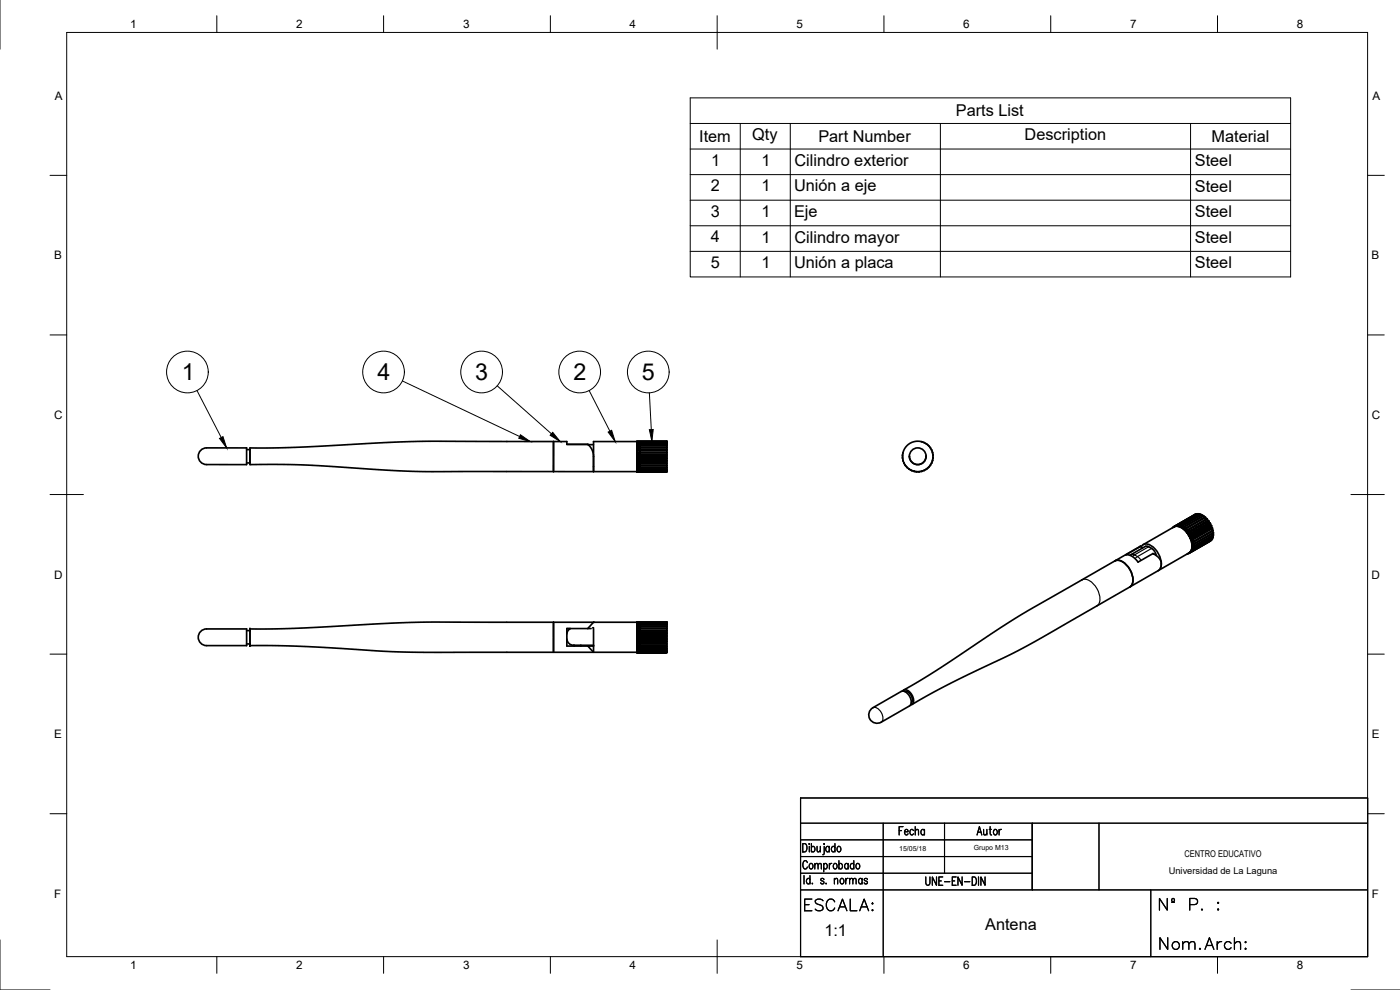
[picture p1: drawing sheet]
<svg xmlns="http://www.w3.org/2000/svg" width="420mm" height="297mm" viewBox="0 0 420 297" stroke-linecap="round" stroke-linejoin="round" font-family="sans-serif">
<!-- layer: Visible -->
<g fill="none" stroke="#000" stroke-width=".5">
<path d="M74 134.4h-12a2.5 2.5 0 0 0-2.5 2.5 2.5 2.5 0 0 0 2.5 2.5h12v-5M74 134.9h1v4h-1M166.1 132.5v9M176.4 133.3h.1M176.4 133.3h-6.3v-.8l-42.1-.1-12 .4-26.5 1.4-14.5 .2v5l16.9 .1 24 1.6 10.9 .4 64.3-.1M176.4 133.3l1.3 1.7 .4 2M176.5 133.4h1.6M178.1 140h.1M178.1 137h.1M191.1 136h1v.3h-1h9l-9 .1M191.1 136.7h1v.3h-1h9v.2h-9M191.1 137.5l9 .2v.3h-9"/>
<path d="M191.1 138.3h9v.5h-9M191.1 132.4h.1M191.1 132.6l-13-.1v9v-4.5M191.1 132.7v.2M191.1 133.1v.2M191.1 133.6v.2M191.1 134.2v.2M191.1 134.9v.2M191.1 135.6v.3M191.1 136.4v.3M191.1 137.2v.3M191.1 138v.3"/>
<path d="M191.1 138.8v.2M191.1 139.5v.2M191.1 134.5v.4M191.1 134.5h1v.4M191.1 135.2h1v.4M191.1 133.9h1v.3M191.1 133.4h1v.2M191.1 133l1 .1M191.1 132.7h1M191.1 135.2v.4M191.1 136v.4M191.1 136.7v.5"/>
<path d="M191.1 137.5v.5M191.1 138.3v.4M191.1 139v.4M191.1 139.7v.3M191.1 133.9v.3M191.1 133.4v.2M191.1 133v.1M191.1 134.9h9M191.1 135.6h9M191.1 132.7h.1M191.1 136.4h.1M191.1 137.2h.1"/>
<path d="M191.1 138h.1M191.1 138.7v.1M191.1 139.4v.1M191.1 139h9M191.1 139.7h9M191.1 134.2h9M191.1 133.6h9M191.1 133.1h9M191.1 132.7h9M191.1 132.4h9M192.1 137v.2h-1M192.1 137.7v.3h-1"/>
<path d="M192.1 138.3v.4h-1M192.1 139v.4h-1M192.1 139.7v.3h-1M192.1 136.3l-1 .1M200.1 134.4l-9 .1M200.1 135.1l-9 .1M200.1 135.9l-9 .1M200.1 136.7h-9M200.1 137.5h-9M200.1 138.3h-9M200.1 139v.5h-9M200.1 139.7v.4h-9"/>
<path d="M200.1 133.8l-9 .1M200.1 133.3l-9 .1M200.1 132.9l-9 .1M200.1 132.4h-9l9 .1-9 .2M200.1 132.4h.1M200.1 132.7v.2M200.1 133.1v.2M200.1 133.6v.2M200.1 134.2v.2M200.1 139.5v.2M200.1 138.8v.2M200.1 138v.3"/>
<path d="M200.1 137.2v.3M200.1 136.4v.3M200.1 135.6v.3M200.1 134.9v.2M200.1 132.4v.3M200.1 132.9v.2M200.1 133.3v.3M200.1 133.8v.4M200.1 134.4v.5M200.1 135.1v.5M200.1 135.9v.4M200.1 136.7v.3"/>
<path d="M200.1 137.5v.2M200.1 138.3h.1M270.8 136.8h.1M270.9 137.3v.3M270.9 137.3h.1M270.9 136.5v.3M270.9 136.5h.1M270.9 137h.1M271 136h.1M271 138.1l.1 .3M271 135.9v.1M271 138.1h.1"/>
<path d="M271.1 138.4h.1M271.2 138.8l.2 .3M271.2 138.8h.1M271.4 139.1h.1M271.6 139.5l.2 .3M276.5 132.5l.2 .1M276.7 132.6h.1M277.2 132.7h.1M277.2 132.7l.3 .2M277.5 132.9h.1M277.9 136.9h.1M277.9 136.9a2.5 2.5 0 0 0-2.5-2.5 2.5 2.5 0 0 0-2.5 2.5"/>
<path d="M277.9 136.9a2.5 2.5 0 0 1-2.5 2.5 2.5 2.5 0 0 1-2.5-2.5M277.9 133.1h.1M277.9 133.1l.3 .2M278.2 133.3h.1M278.6 133.6h.1M278.6 133.6l.2 .2M278.8 133.8h.1M279.1 134.2h.1M279.1 134.2l.2 .2M279.3 139.4l-.2 .3M279.3 134.4v.1M279.5 134.9l.2 .2"/>
<path d="M279.6 138.7l-.1 .3M279.7 135.1l-.1 .1M279.8 135.6l.1 .3M279.9 138l-.1 .3M280 136.4v.3M280 137.2v.3M191.1 141.5l9 .1zM191.1 141.6h9zM191.1 140.1v.2M191.1 140.7v.1M191.1 141.1v.1M191.1 141.6h.1"/>
<path d="M191.1 140.3v.3M191.1 140.8v.2M191.1 140v.1M191.1 140.6v.1M191.1 141v.1M191.1 141.2v.2M191.1 140.3h9M191.1 140.8h9M191.1 141.2h9M192.1 140.3v.3h-1M192.1 140.8v.2h-1M192.1 141.2l-1 .1"/>
<path d="M200.1 140.3v.4h-9M200.1 140.8v.3h-9M200.1 141.2v.2h-9M200.1 141.6h.1M200.1 141.4v.1M200.1 141.1v.1M200.1 140.7v.1M200.1 140.1v.2M272.1 140.1l.3 .2M272.7 140.6l.2 .3M273 140.8l-.1 .1M273.4 141l.3 .2"/>
<path d="M274.1 141.3l.3 .1M274.9 141.5h.3M276 141.5h-.3M276.8 141.3l-.3 .1M277.5 141l-.3 .2M278.2 140.6l-.3 .2M278.5 140.3h.1M278.8 140.1l-.2 .2M352.3 158.1l-9.2 5.3M352.3 158l-.4 .4M352.6 157.9l-.2 .2M352.7 157.9h-.1"/>
<path d="M353.1 157.8h.1M353.5 157.5l-.7 .4M353.6 157.9h.2M353.8 158l.3 .1M354 157.6l-.7 .3M354.1 158l.2 .1M354.6 157.8l-.1-.2-.7 .4M354.7 158.3l.2 .2M355.1 158.1v-.3l-.7 .4M355.3 158.8l.2 .1M355.5 159l.7-.4v.4M355.5 159l.3 .3"/>
<path d="M355.7 158.5l-.1-.3-.7 .4M355.8 159.3l.2 .2M356 159.6l.3 .3M356 159.6l.7-.5-.1 .5M356.3 159.9l6.4-3.7-6.5 3.7M356.3 159.9h.1M356.3 159.9l.2 .2M356.6 159.6l.4-.1-.7 .4M356.6 159.6l-.4 .3M358.7 154.3l-6.3 3.8M358.7 154.3v.1M358.7 154.3l-6.4 3.7"/>
<path d="M359.1 154.2l-6.3 3.7M359.1 154.2l.1 .1M359.1 154.2l-6.7 3.9M359.6 154.2l-6.3 3.7M359.6 154.2l.1 .1M359.6 154.2l-6.8 3.7M360.1 154.2l-6.3 3.8M360.1 154.2l.2 .3M360.1 154.2l-6.5 3.7h-.3M360.7 154.5l-.2-.1-6.4 3.7M360.7 154.5l-6.3 3.7M360.7 154.5l.1 .3"/>
<path d="M361.1 154.7l.2 .1M361.1 154.7l-6.4 3.7-.3-.2M361.3 154.8l-6.4 3.8M361.3 154.8v.5M361.8 155.3l-6.3 3.7M361.8 155.3l.1 .5M361.8 155.3l-.2-.2-6.4 3.7-.3-.2M362.4 155.8l-.2-.2-6.4 3.7M362.4 155.8l-6.4 3.8M362.4 155.8l-.1 .6M362.7 156.2l.1 .2M362.8 156.4l-6.3 3.8"/>
<path d="M362.8 156.4l-.1 .5M363.1 156.9l.2 .2M363.3 157.1l-6.4 3.7M363.3 157.1l-.3 .4M363.5 157.6l.1 .2M363.5 158.8l.5 .2-6.3 3.7M363.6 157.8l-6.4 3.7M363.6 157.8l-.3 .3M363.8 159.5l.4 .2-6.4 3.7M363.8 158.3l.1 .2-6.4 3.8 .1 .4M364 159l.1 .3-6.5 3.7 .1 .4M364.2 159.7v.3l-6.5 3.6v.4"/>
<path d="M334.6 168.3a4 4 0 0 1 4.5 2.6 4 4 0 0 1 0 5.2M342.2 163.9l.3 .2M342.3 163.9l-35.5 20.3-7.5 4.8-18 12-10.1 6M342.3 163.9l-4.5 2.6h.9l1 .4 1.8 1.8 4.5-2.6M342.3 163.9l.6 .5M342.5 164a1.97 1.97 0 0 1 3-.3 6.3 6.3 0 0 1 2.8 6.8M345.6 164.6l-1.6-.7-4.8 2.7M345.6 164.5l1.1 1.2 .3 1M346 166.1l1.9 1.4 .6 1.5a2.58 2.58 0 0 1-.9 2.2l-39.8 22.8-23 11.3-11.1 6.1M346 166.1l.4 .2M356.5 160.2l.2 .3M356.5 160.2l.7-.4-.2 .4-.4 .2 6.1-3.5h.4l-6.3 3.6"/>
<path d="M356.5 166.2h-.2M356.7 166h.1M356.8 160.5h-.1M356.8 160.5l.1 .3M356.8 166l-.3 .1M356.8 165.9l-9.2 5.3M356.9 160.8l.2 .4M356.9 160.8l.7-.4-.6 .6 6-3.5 .5 .1-6.3 3.6M356.9 165.9v.1M356.9 166l6.4-3.7-6.4 3.7M356.9 166h-.1M357 160.2l.4-.1-.7 .4"/>
<path d="M357.1 161.2h.1M357.1 165.7l-.2 .2M357.2 161.2l.1 .3M357.2 161.5l.2 .4M357.2 161.5l6.1-3.4 .5 .2-6.3 3.7M357.2 165.5l.1 .1M357.3 165.6l-.1 .2M357.4 160.8h.4l-.7 .4M357.4 161.9l.1 .1M357.5 162v.2M357.5 165.1l.1 .1M357.6 165.2l-.1 .2"/>
<path d="M357.6 162.7h.1M357.6 161.4l.5 .1-.7 .4M357.7 164.6v.1M357.7 162.7v.2M357.7 163.3l.1 .1M357.7 164l.1 .1M357.7 164.7v.2M357.8 163.4v.2M357.8 164.1v.2M357.9 162l.4 .2-.7 .5M357.9 165.1l-.7 .4M358.1 162.7l.3 .2-.7 .4"/>
<path d="M358.1 164.6l-.6 .5M358.2 163.4l.2 .2-.7 .4M358.2 164l.2 .2-.7 .4M363.6 161.9l-6.3 3.7M363.7 162l-6.8 3.9M363.8 161.4l.1 .2-6.3 3.6M363.9 160.1l.3 .3-6.4 3.7M363.9 160.8l.2 .2-6.4 3.7M363.9 161.6l-6.7 3.9M364.1 161l-6.5 3.8-.1 .3M364.2 160.4v.2l-6.5 3.7v.3M60.4 189.3l1.6-.6h12v5h-12a2.5 2.5 0 0 1-2.4-1.7 2.5 2.5 0 0 1 .8-2.7z"/>
<path d="M74 189.2h1M74 193.2h1M75 189.2v-.5v5v-.5M75 193.7l15.7 .2 24 1.5 8.5 .3h67.9M75 189.2v4M166.1 186.7v9M170.1 191.7a2.02 2.02 0 0 0 2.2 1.9M171.2 188.6l-.9 .8-.2 .8M172.3 193.6v.2M172.3 193.6h2M174.3 193.6h3.8v.3l-1.7-.1M174.3 193.6v.2"/>
<path d="M176.4 188.6h-6.3v5.2h6.3M176.4 188.6h1M177.9 188.3h.2M178.1 186.7l-1.7 1.9M178.1 188.6v7.1l-1.7-1.9M191.1 195.7l9 .1zM191.1 195.8h9zM191.1 190.2h1v.3h-1h9l-9 .1M191.1 192.5h9v.5h-9M191.1 191.7l9 .2v.3h-9M191.1 191.4v.3M191.1 192.2v.3"/>
<path d="M191.1 193v.3M191.1 193.7v.2M191.1 194.4v.2M191.1 194.9v.2M191.1 195.3v.1M191.1 195.6v.1M191.1 195.8h.1M191.1 186.6v.1M191.1 186.7v.1M191.1 187v.1M191.1 187.4v.1M191.1 187.8v.2"/>
<path d="M191.1 188.4v.3M191.1 189.1v.3M191.1 189.8v.3M191.1 191h1v.2h-1h9v.2h-9M191.1 190.6v.3M191.1 186.7h1M191.1 186.9l1 .1M191.1 187.2h1v.2M191.1 187.6h1v.2M191.1 188.1h1v.3M191.1 188.7h1v.4M191.1 189.4h1v.4"/>
<path d="M191.1 192.5h1zM191.1 195.1v.1M191.1 186.9v.1M191.1 187.2v.2M191.1 187.6v.2M191.1 188.1v.3M191.1 188.7v.4M191.1 189.4v.4M191.1 190.2v.4M191.1 194.6v.2M191.1 193.9v.4M191.1 193.3v.3"/>
<path d="M191.1 192.5v.4M191.1 191.7v.5M191.1 191v.4M191.1 186.7h.1M191.1 190.6h.1M191.1 191.4h.1M191.1 192.2h.1M191.1 192.9v.1M191.1 193.6v.1M191.1 194.3v.1M191.1 194.8v.1M191.1 195.2v.1"/>
<path d="M191.1 195.4v.2M191.1 195.1h9M191.1 195.4h9M191.1 186.7h9M191.1 187h9M191.1 187.4h9M191.1 187.8h9M191.1 188.4h9M191.1 189.1h9M191.1 189.8h9M191.1 194.6h9M191.1 193.9h9"/>
<path d="M191.1 193.3h9M192.1 195.1l-1 .1M192.1 195.4l-1 .1M192.1 190.5l-1 .1M192.1 194.6v.2h-1M192.1 193.9v.4h-1M192.1 193.3v.3h-1M192.1 192.5v.4h-1M192.1 191.9v.3h-1M192.1 191.2v.2h-1M200.1 186.6l-73.3 .1-10.8 .3-26.5 1.5-14.5 .2M200.1 195.1v.2h-9"/>
<path d="M200.1 195.4v.2h-9M200.1 186.7h-9M200.1 186.8l-9 .1M200.1 187.1l-9 .1M200.1 187.5l-9 .1M200.1 188l-9 .1M200.1 188.7h-9M200.1 189.4h-9M200.1 190.1l-9 .1M200.1 194.6v.3h-9M200.1 193.9v.5h-9M200.1 193.3v.4h-9"/>
<path d="M200.1 192.5h-9M200.1 191.7h-9M200.1 191.4v.3M200.1 190.6v.3M200.1 192.2v.3M200.1 193v.3M200.1 193.7v.2M200.1 194.4v.2M200.1 194.9v.2M200.1 189.8v.3M200.1 189.1v.3M200.1 188.4v.3"/>
<path d="M200.1 187.8v.2M200.1 187.4v.1M200.1 187v.1M200.1 186.7v.1M200.1 186.6v.1M200.1 195.8h.1M200.1 195.6v.1M200.1 195.3v.1M200.1 190.9l-9 .1M200.1 186.7h.1M200.1 186.8v.2M200.1 187.1v.3"/>
<path d="M200.1 187.5v.3M200.1 188v.4M200.1 188.7v.4M200.1 189.4v.4M200.1 190.1v.4M200.1 190.9v.3M200.1 191.7v.2M200.1 192.5h.1M261.5 212.7l9-5.2a2.89 2.89 0 0 1 3 3.2l-.2 .8-.3 .3-8.5 4.9a2.5 2.5 0 0 1-3.3-.7 2.5 2.5 0 0 1 .3-3.3zM270.9 207.3a1.85 1.85 0 0 1 2.8 1.2 1.85 1.85 0 0 1-.4 3M271.5 207.5a2.36 2.36 0 0 1 2 3.4"/>
<circle cx="275.4" cy="136.9" r="4.6"/>
</g>
<circle cx="178.1" cy="186.7" r=".25" fill="#000"/>
<!-- layer: Visible Narrow -->
<path d="M324.7 174a4 4 0 0 1 4.5 2.6 4 4 0 0 1 0 5.2M339.5 166.4l1 .1-.6 .5M341.4 167l-.7 .6M341.4 167l1 1.2M344.7 164l-4.2 2.5 .9 .5M345.6 164.6l-4.2 2.4M262 212.3a2.89 2.89 0 0 1 3 3.2l-.2 .9-.3 .3" fill="none" stroke="#000" stroke-width=".35"/>
<!-- layer: Border -->
<g fill="none" stroke="#000" stroke-width=".3">
<path d="M0 0v14.7M20 9.7h390.4v277.3h-390.4zM65.1 4.7v5M115.1 4.7v5M165.2 4.7v5M215.2 4.7v10M265.3 4.7v5M315.3 4.7v5M365.4 4.7v5M15 52.6h5M410.4 52.6h5M15 100.5h5"/>
<path d="M410.4 100.5h5M15 148.4h10M405.4 148.4h10M15 196.3h5M410.4 196.3h5M15 244.2h5M410.4 244.2h5M0 282v15h15M65.1 287v5M115.1 287v5M165.2 287v5M215.2 282v10"/>
<path d="M265.3 287v5M315.3 287v5M365.4 287v5M405.4 297h14.8"/>
</g>
<!-- layer: BOM -->
<g fill="none" stroke="#000" stroke-width=".3">
<path d="M207.1 29.4h180.2v53.7h-180.2zM207.1 37h180.2M222.2 37v46.1M237.2 37v46.1M282.2 37v46.1M357.3 37v46.1M207.1 44.7h180.2M207.1 52.4h180.2M207.1 60.1h180.2M207.1 67.7h180.2M207.1 75.4h180.2M59.1 117.2l7.3 14.1"/>
<path d="M120.8 114.3l35.1 16.7M149.2 115.8l16.3 14.4M176.8 117.2l6.2 12.2M194.9 117.9l.6 11"/>
<circle cx="56.2" cy="111.6" r="6.3"/>
<circle cx="115.1" cy="111.6" r="6.3"/>
<circle cx="144.5" cy="111.6" r="6.3"/>
<circle cx="174" cy="111.6" r="6.3"/>
<circle cx="194.6" cy="111.6" r="6.3"/>
</g>
<path d="M65.9 131.5l1-.5 1.1 3.4zM156.2 130.4l2.9 2.1-3.4-1zM165.9 129.7l2.2 2.8-3-1.9zM182.5 129.6l1.1-.5 1 3.4zM194.9 128.9h1.1l-.4 3.5z" fill="#000" stroke="#000" stroke-width=".3"/>
<!-- layer: TitleBlock -->
<g fill="none" stroke="#000" stroke-width=".35">
<path d="M240.3 239.4h170.1v47.6h-170.1zM240.3 247h170.1M240.3 257h69.5M240.3 252h69.5M240.9 253.1a1.34 1.34 0 0 1 1.3 .9 1.34 1.34 0 0 1-.4 1.5l-.9 .1zM242.3 258.8a.7 .7 0 0 0-.9-.6 .7 .7 0 0 0-.4 1v.6a.7 .7 0 0 0 .4 .9 .7 .7 0 0 0 .9-.6M242.9 253.1v.2zM242.9 253.9v1.7M243.1 259.2a.81 .81 0 0 1 1 .5 .81 .81 0 0 1-.6 1 .87 .87 0 0 1-.7-.6 .87 .87 0 0 1 .3-.9zM243.5 254.3l.2-.2a.81 .81 0 0 1 1 .5 .81 .81 0 0 1-.6 1l-.6-.3M243.5 253.1v2.5M244.5 259.5l.5-.4 .4 .1 .1 1.5"/>
<path d="M244.5 259.1v1.6M245.2 253.9l.1 1.6 .4 .1 .5-.5M245.5 259.5l.5-.4 .4 .1 .1 1.5M246.2 253.9v1.7M247.2 259.4l.2-.2a.81 .81 0 0 1 1 .5 .81 .81 0 0 1-.6 1l-.6-.3M247.2 259.1v2.5M247.4 253.1v.2zM247.4 253.9v2.1l-.1 .3-.4 .1M248.9 254.3l-.2-.2a.81 .81 0 0 0-1 .5 .81 .81 0 0 0 .6 1l.6-.3M248.9 253.9v1.7M248.9 259.1v1.6M249.6 259.1a.65 .65 0 0 0-.7 .7"/>
<path d="M250.3 259.2a.81 .81 0 0 1 1 .5 .81 .81 0 0 1-.5 1 .86 .86 0 0 1-.8-.6 .86 .86 0 0 1 .3-.9zM250.6 254.3l-.2-.2a.81 .81 0 0 0-1 .5 .81 .81 0 0 0 .5 1l.7-.3M250.6 253.1v2.5M251.5 254.1a.81 .81 0 0 1 .9 .5 .81 .81 0 0 1-.5 1 .86 .86 0 0 1-.7-.6 .86 .86 0 0 1 .3-.9zM251.8 259.4l.1-.2a.81 .81 0 0 1 1 .5 .81 .81 0 0 1-.5 1l-.6-.3M251.8 258.2v2.5M254.5 259.4l-.1-.2a.81 .81 0 0 0-1 .5 .81 .81 0 0 0 .5 1l.6-.3M254.5 259.1v1.6M256.2 259.4l-.1-.2a.81 .81 0 0 0-1 .5 .81 .81 0 0 0 .5 1l.6-.3M256.2 258.2v2.5M257.1 259.2a.81 .81 0 0 1 1 .5 .81 .81 0 0 1-.5 1 .86 .86 0 0 1-.8-.6 .86 .86 0 0 1 .3-.9zM265.1 247v40"/>
<path d="M269.8 249.2h.8M271 248h-1.2v2.5M271.5 249.6h1l-.1-.6a.81 .81 0 0 0-1 .5 .81 .81 0 0 0 .5 1l.6-.3M274.1 249.2l-.1-.2a.81 .81 0 0 0-1 .5 .81 .81 0 0 0 .5 1l.6-.3M274.7 249.3l.4-.4 .5 .1 .1 1.5M274.7 248v2.5M277.4 249.2l-.1-.2a.81 .81 0 0 0-1 .5 .81 .81 0 0 0 .5 1l.6-.3M277.4 248.9v1.6M283.5 247v15M293.2 250.5l.7-2.5 .8 2.5M293.5 249.7h.9M295.2 248.9l.1 1.5 .4 .1 .5-.5"/>
<path d="M296.2 248.9v1.6M296.9 248.9h.6M297.2 248v2v.4l.4 .1M298.4 249a.81 .81 0 0 1 1 .5 .81 .81 0 0 1-.5 1 .87 .87 0 0 1-.8-.6 .87 .87 0 0 1 .3-.9zM299.8 248.9v1.6M300.6 248.9a.65 .65 0 0 0-.8 .7M309.8 247v20M329.8 247v20M240.3 267h170.1M240.3 262h69.5M241.3 262.7v2.5M243.1 263.9l-.2-.2a.81 .81 0 0 0-1 .5 .81 .81 0 0 0 .6 1l.6-.3"/>
<path d="M243.1 262.7v2.5M243.8 265l.1 .1M247.3 263.9a.51 .51 0 0 0-.5-.4 .51 .51 0 0 0-.5 .4l.9 .6 .1 .4a.51 .51 0 0 1-.5 .3 .51 .51 0 0 1-.5-.3M247.9 265l.1 .1M250.4 264l.5-.4 .4 .1 .1 1.5M250.4 263.6v1.6M252.4 263.7a.81 .81 0 0 1 1 .5 .81 .81 0 0 1-.6 1 .86 .86 0 0 1-.7-.6 .86 .86 0 0 1 .3-.9zM253.8 263.6v1.6M254.5 263.6a.65 .65 0 0 0-.7 .7M255 264l.4-.4 .5 .1 .1 1.5M255 263.6v1.6M256 264l.4-.4 .5 .1v1.5"/>
<path d="M258.7 263.9l-.2-.2a.81 .81 0 0 0-.9 .5 .81 .81 0 0 0 .5 1l.6-.3M258.7 263.6v1.6M260.3 263.9a.51 .51 0 0 0-.5-.4 .51 .51 0 0 0-.4 .4l.8 .6 .1 .4a.51 .51 0 0 1-.5 .3 .51 .51 0 0 1-.4-.3M277.8 263.1v1.8a.65 .65 0 0 0 .8 .7l.5-.7v-1.8M281.1 263.1v2.5l-1.3-2.5v2.5M281.8 264.3h.7M282.9 263.1h-1.1v2.5h1.1M283.5 264.5h1.6M285.8 264.3h.7M287 263.1h-1.2v2.5h1.2M288.7 263.1v2.5l-1.2-2.5v2.5M289.5 264.5h1.6"/>
<path d="M291.8 263.1a1.34 1.34 0 0 1 1.3 .9 1.34 1.34 0 0 1-.4 1.5l-.9 .1zM293.7 263.1v2.5M295.6 263.1v2.5l-1.2-2.5v2.5M345.4 267v20"/>
</g>
<path d="M240.3 247h170.1M240.3 257h69.5M240.3 252h69.5M265.1 247v40M283.5 247v15M309.8 247v20M329.8 247v20M240.3 267h170.1M240.3 262h69.5M345.4 267v20" fill="none" stroke="#000" stroke-width=".3"/>
<g font-size="7.1">
<text x="239.9" y="274.5">ESCALA:</text>
<text x="346.4" y="274.5">Nº P. :</text>
<text x="346.4" y="286.1">Nom.Arch:</text>
</g>
<g font-size="7">
<text x="54.6" y="114.1">1</text>
<text x="113.3" y="114.1">4</text>
<text x="142.6" y="114.1">3</text>
<text x="172.1" y="114.1">2</text>
<text x="192.6" y="114.1">5</text>
</g>
<g font-size="4.9">
<text x="286.9" y="34.9">Parts List</text>
<text x="209.8" y="42.6">Item</text>
<text x="225.8" y="42.1">Qty</text>
<text x="245.6" y="42.6">Part Number</text>
<text x="307.5" y="42.1">Description</text>
<text x="363.6" y="42.6">Material</text>
<text x="213.5" y="49.7">1</text>
<text x="228.5" y="49.7">1</text>
<text x="238.4" y="49.8">Cilindro exterior</text>
<text x="358.6" y="49.8">Steel</text>
<text x="213.3" y="57.4">2</text>
<text x="228.5" y="57.4">1</text>
<text x="238.3" y="57.4">Unión a eje</text>
<text x="358.6" y="57.5">Steel</text>
<text x="213.3" y="65.1">3</text>
<text x="228.5" y="65.1">1</text>
<text x="238.3" y="65.1">Eje</text>
<text x="358.6" y="65.1">Steel</text>
<text x="213.4" y="72.7">4</text>
<text x="228.5" y="72.8">1</text>
<text x="238.4" y="72.8">Cilindro mayor</text>
<text x="358.6" y="72.8">Steel</text>
<text x="213.3" y="80.4">5</text>
<text x="228.5" y="80.4">1</text>
<text x="238.3" y="80.4">Unión a placa</text>
<text x="358.6" y="80.5">Steel</text>
<text x="247.4" y="280.7">1:1</text>
<text x="295.7" y="279.1">Antena</text>
</g>
<g font-size="3.5">
<text x="39" y="8.5">1</text>
<text x="88.9" y="8.5">2</text>
<text x="139" y="8.5">3</text>
<text x="189" y="8.5">4</text>
<text x="239.1" y="8.5">5</text>
<text x="289.1" y="8.5">6</text>
<text x="339.2" y="8.5">7</text>
<text x="389.2" y="8.5">8</text>
<text x="16.4" y="29.9">A</text>
<text x="411.9" y="29.9">A</text>
<text x="16.2" y="77.8">B</text>
<text x="411.6" y="77.8">B</text>
<text x="16.3" y="125.7">C</text>
<text x="411.7" y="125.7">C</text>
<text x="16.2" y="173.6">D</text>
<text x="411.6" y="173.6">D</text>
<text x="16.3" y="221.5">E</text>
<text x="411.7" y="221.5">E</text>
<text x="16.3" y="269.3">F</text>
<text x="411.7" y="269.3">F</text>
<text x="39" y="290.8">1</text>
<text x="88.9" y="290.8">2</text>
<text x="139" y="290.8">3</text>
<text x="189" y="290.8">4</text>
<text x="239.1" y="290.8">5</text>
<text x="289.1" y="290.8">6</text>
<text x="339.2" y="290.8">7</text>
<text x="389.2" y="290.8">8</text>
</g>
<g font-size="2.8">
<text x="355.5" y="257">CENTRO EDUCATIVO</text>
<text x="350.7" y="262.3">Universidad de La Laguna</text>
</g>
<g font-size="2.1">
<text x="269.8" y="255.4">15/05/18</text>
<text x="292.2" y="255.1">Grupo M13</text>
</g>
</svg>
